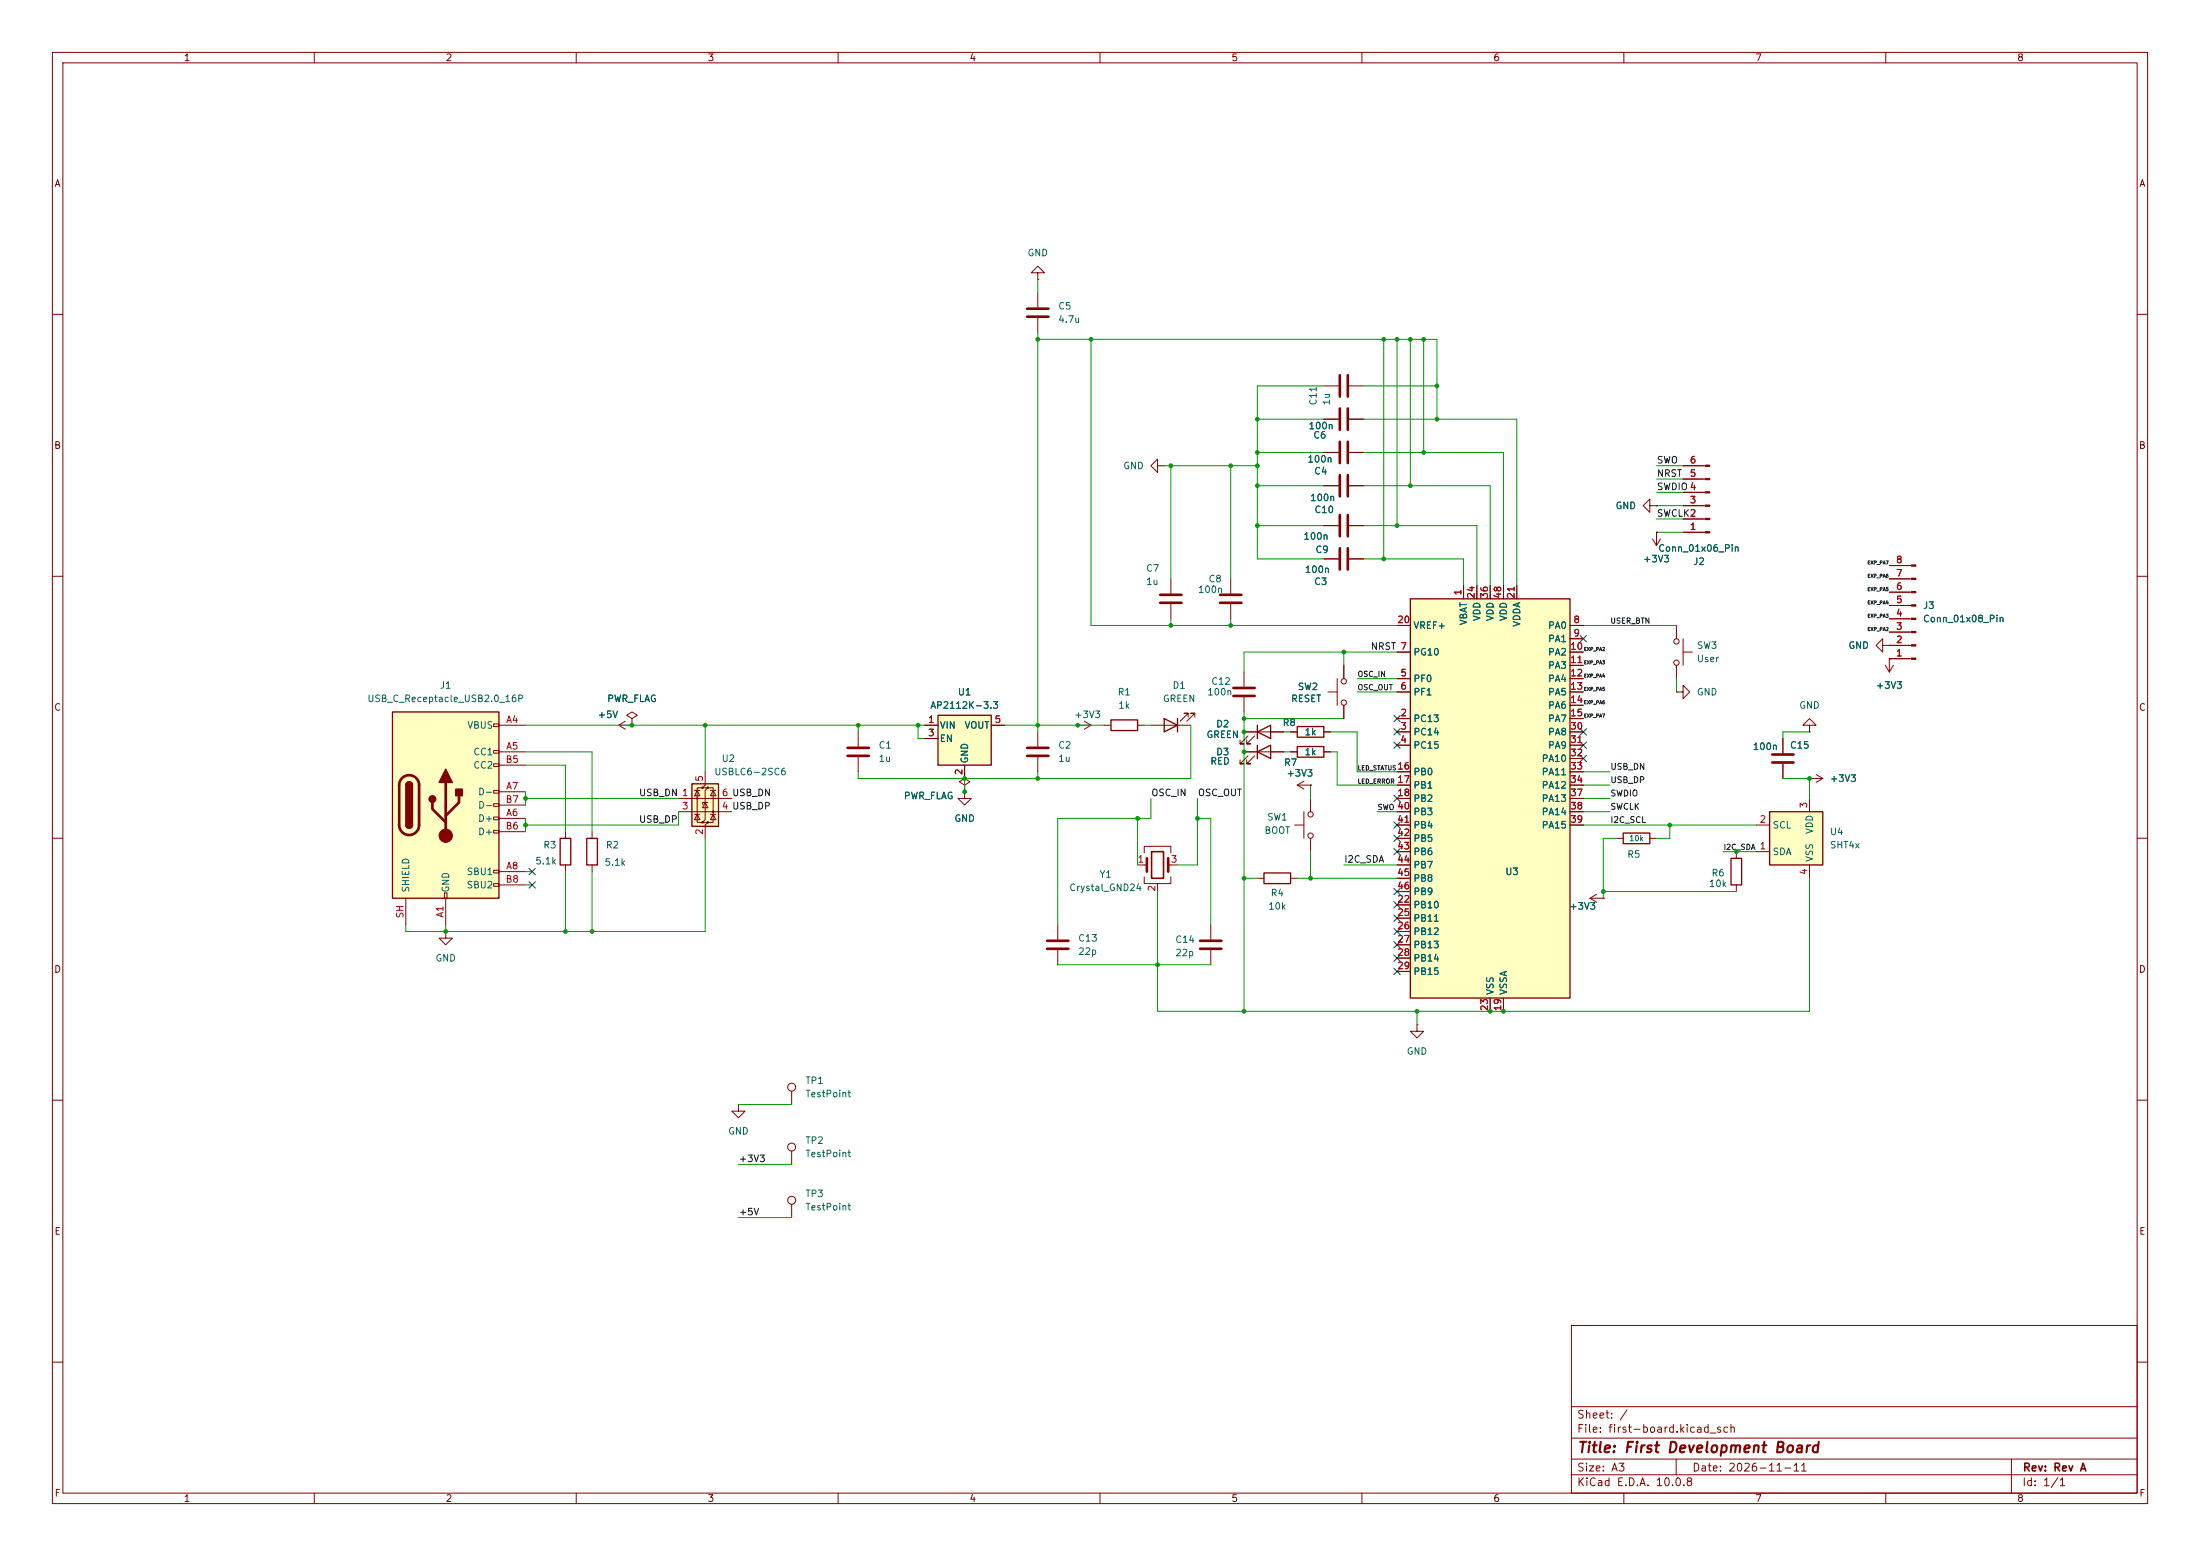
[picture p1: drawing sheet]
<svg xmlns="http://www.w3.org/2000/svg" width="420mm" height="297mm" viewBox="0 0 420 297" stroke-linecap="round" stroke-linejoin="round" font-family="sans-serif">
<g fill="none" stroke="#840000" stroke-width=".19">
<path d="M10 10h400v277h-400zM12 12h396v273h-396zM60 10v2M110 10v2M160 10v2M210 10v2M260 10v2M310 10v2M360 10v2M10 60h2M408 60h2M10 110h2"/>
<path d="M408 110h2M10 160h2M408 160h2M10 210h2M408 210h2M300 253h108v32h-108zM10 260h2M300 278.5h108M300 274.5h108M300 268.5h108M320 278.5v3M384 278.5v6.5"/>
<path d="M408 260h2M60 285v2M110 285v2M160 285v2M210 285v2M260 285v2M300 281.5h108M310 285v2M360 285v2"/>
</g>
<path d="M132.1 149.6h5.1v8.1h-5.1z" fill="#ffffc2"/>
<g fill="#840000">
<circle cx="133.1" cy="152.4" r=".25"/>
<circle cx="134.1" cy="150.4" r=".25"/>
<circle cx="134.1" cy="157" r=".25"/>
<circle cx="135.1" cy="150.4" r=".25"/>
<circle cx="135.1" cy="157" r=".25"/>
<circle cx="136.1" cy="154.9" r=".25"/>
</g>
<g fill="none" stroke="#840000" stroke-width=".19">
<path d="M198.1 52.1h1.3l-1.3-1.3-1.3 1.3h1.3v1.2M198.1 53.3h.1M198.1 55.9v2.8M198.1 60.7v2.8M252.7 73.7h2.8M257.6 73.7h2.7M221 88.9v-1.3l-1.3 1.3 1.3 1.3v-1.3h1.2M222.2 88.9h.1M252.7 86.4h2.8M252.7 80h2.8M257.6 86.4h2.7M257.6 80h2.7"/>
<path d="M252.7 100.3h2.8M257.6 100.3h2.7M118.1 138.4h2.5M118.1 138.4l1.3 .8M119.4 137.7l-1.3 .7M120.6 137.2l1.1-.7-1.1-.6-1 .6 1 .7v1.2M120.6 138.4h.1M163.8 139.7v2.8M198.1 139.7v2.8M205.7 138.4h.1M205.7 138.4h2.6M207 137.7l1.3 .7"/>
<path d="M208.3 138.4l-1.3 .8M129.5 152.4h10.2M129.5 154.9h10.2M132.6 155.4h1M132.6 150.9h1M133.1 150.9l.5 1h-1zM133.1 155.4l.5 1.1h-1zM134.1 150.4h-1v6.6h1M134.6 147.3v2.6l-.5 .5h1l-.5 .5v5.6l-.5 .5h1l-.5 .5v2.5M134.6 153.2l.5 1h-1zM135.1 153.2h-1v.3M135.1 150.4h1v6.6h-1"/>
<path d="M135.6 155.4h1.1M135.6 150.9h1.1M136.1 150.9l.6 1h-1.1zM136.1 155.4l.6 1.1h-1.1zM163.8 144.5v2.8M184.1 151.1v1.3h1.3l-1.3 1.3-1.2-1.3h1.2M184.1 151.1h.1M184.1 149.9l1.1-.7-1.1-.6-1 .6 1 .7v1.2M198.1 144.5v2.8M85.1 177.8v1.3h1.3l-1.3 1.2-1.3-1.2h1.3M85.1 177.8h.1M201.9 176.5v2.8"/>
<path d="M231.1 176.5v2.8M303.5 171.5l1.3 .7M303.5 171.5h2.6M304.8 170.7l-1.3 .8M306.1 171.5h.1M201.9 181.4v2.8M231.1 181.4v2.8M270.5 195.6v1.3h1.3l-1.3 1.2-1.3-1.2h1.3M270.5 195.6h.1M141 210.8v1.3h1.2l-1.2 1.3-1.3-1.3h1.3M141 210.8h.1M151.1 208.3v2.5"/>
<path d="M151.1 219.7v2.5M151.1 229.9v2.5"/>
<circle cx="151.1" cy="207.5" r=".76"/>
<circle cx="151.1" cy="218.9" r=".76"/>
<circle cx="151.1" cy="229.1" r=".76"/>
</g>
<path d="M132.1 149.6h5.1v8.1h-5.1z" fill="none" stroke="#840000" stroke-width=".25"/>
<g fill="none" stroke="#840000" stroke-width=".51">
<path d="M196.1 58.9h4.1M196.1 60.5h4.1M255.8 71.6v4.1M255.8 78v4M257.3 71.6v4.1M257.3 78v4M255.8 84.3v4.1M255.8 98.3v4.1M257.3 84.3v4.1M257.3 98.3v4.1M161.8 144.3h4.1M161.8 142.7h4.1"/>
<path d="M196.1 144.3h4.1M196.1 142.7h4.1M199.9 179.6h4.1M229.1 179.6h4.1M199.9 181.1h4.1M229.1 181.1h4.1"/>
</g>
<path d="M179.1 136.5h10.1v9.6h-10.1z" fill="#ffffc2"/>
<path d="M179.1 136.5h10.1v9.6h-10.1zM212.1 137.4h5.1v2h-5.1zM241.3 166.6h5.1v2.1h-5.1z" fill="none" stroke="#840000" stroke-width=".25"/>
<path d="M176.5 138.4h2.6M189.2 138.4h2.6M210.8 138.4h1.3M217.2 138.4h1.2M176.5 141h2.6M184.1 146.1v2.5M240 167.6h1.3M246.4 167.6h1.2" fill="none" stroke="#840000" stroke-width=".19"/>
<path d="M269.2 114.3h30.5v76.2h-30.5z" fill="#ffffc2"/>
<path d="M269.2 114.3h30.5v76.2h-30.5zM222.2 137.2l2.6 1.2-2.6 1.3zM224.8 137.2v2.5M106.9 160h2.1v5.1h-2.1zM112 160h2v5.1h-2z" fill="none" stroke="#840000" stroke-width=".25"/>
<g fill="none" stroke="#840000" stroke-width=".19">
<path d="M266.7 119.4h2.5M279.4 111.8v2.5M281.9 111.8v2.5M284.5 111.8v2.5M287 111.8v2.5M289.6 111.8v2.5M299.7 119.4h2.6M219.7 138.4h7.6M226.8 136.9v-.8h-.7h.7l-1.5 1.6M228.1 136.9v-.8h-.8h.8l-1.5 1.6M266.7 137.2h2.5M266.7 139.7h2.5"/>
<path d="M266.7 129.5h2.5M266.7 132.1h2.5M266.7 124.5h2.5M299.7 137.2h2.6M299.7 139.7h2.6M299.7 129.5h2.6M299.7 132.1h2.6M299.7 124.5h2.6M299.7 121.9h2.6M299.7 127h2.6M299.7 134.6h2.6M107.9 158.8v1.2"/>
<path d="M113 158.8v1.2M266.7 142.2h2.5M266.7 147.3h2.5M266.7 149.9h2.5M266.7 152.4h2.5M266.7 154.9h2.5M266.7 157.5h2.5M299.7 142.2h2.6M299.7 147.3h2.6M299.7 149.9h2.6M299.7 152.4h2.6M299.7 144.8h2.6"/>
<path d="M299.7 154.9h2.6M299.7 157.5h2.6M107.9 165.1v1.3M113 165.1v1.3M266.7 172.7h2.5M266.7 175.3h2.5M266.7 177.8h2.5M266.7 160h2.5M266.7 162.6h2.5M266.7 165.1h2.5M266.7 167.6h2.5M266.7 170.2h2.5"/>
<path d="M266.7 180.3h2.5M266.7 182.9h2.5M266.7 185.4h2.5M284.5 190.5v2.5M287 190.5v2.5"/>
</g>
<path d="M74.9 135.9h20.3v35.6h-20.3z" fill="#ffffc2"/>
<g fill="none" stroke="#840000" stroke-width=".19">
<path d="M252.7 92.7h2.8M257.6 92.7h2.7M223.5 110.5v2.8M223.5 115.3v2.8M320 119.4v2.5M360.7 118.1h4.2M360.7 115.6h4.2M360.7 113h4.2M360.7 110.5h4.2M360.7 108h4.2M94.2 138.2h1v.5h-1zM95.2 138.4h5.1"/>
<path d="M320 132.1h1.3v-1.3l1.3 1.3-1.3 1.3v-1.3M320 132.1h.1M320 127v2.5M321.3 124.5h1.8M321.3 121.9v5.1M345.4 138.4h1.3l-1.3-1.2-1.2 1.2h1.2v1.3M345.4 139.7h.1M359.4 123.2v-1.3l-1.3 1.3 1.3 1.3v-1.3h1.3M359.9 127l.8 1.3M360.7 125.7h.1M360.7 123.2h.1M360.7 125.7v2.6"/>
<path d="M360.7 125.7h4.2M360.7 123.2h4.2M360.7 120.7h4.2M361.4 127l-.7 1.3M94.2 143.3h1v.5h-1zM94.2 145.8h1v.5h-1zM94.2 150.9h1v.5h-1zM94.2 153.4h1v.5h-1zM94.2 156h1v.5h-1zM94.2 158.5h1v.5h-1zM95.2 143.5h5.1M95.2 156.2h5.1"/>
<path d="M95.2 151.1h5.1M95.2 146.1h5.1M95.2 158.8h5.1M95.2 153.7h5.1M246.4 143.5h1.2M247.6 149.9l1.3 .7M247.6 149.9h2.6M248.9 149.1l-1.3 .8M250.2 149.9h.1M252.7 143.5h1.3M340.4 141v2.8M340.4 145.8v2.8"/>
<path d="M345.4 148.6h.1M345.4 148.6h2.6M346.7 147.8l1.3 .8M348 148.6l-1.3 .8M77.5 171.5v5M84.8 170.4h.5v1.1h-.5zM85.1 171.5v5M94.2 166.1h1v.5h-1zM94.2 168.7h1v.5h-1zM95.2 166.4h5.1M95.2 168.9h5.1M217.2 165.1h1.7"/>
<path d="M218.4 162.8v-1.3h5.1v1.3M218.4 167.4v1.3h5.1v-1.3M221 168.7v1.5M223 165.1h1.8M308.6 160h1.3M315 160h1.2M331.5 162.6v1.2M331.5 168.9v1.3"/>
<circle cx="320" cy="122.4" r=".51"/>
<circle cx="320" cy="126.5" r=".51"/>
</g>
<path d="M74.9 135.9h20.3v35.6h-20.3zM77.5 149.9a.64 .64 0 0 1 .6-.7 .64 .64 0 0 1 .6 .7M77.5 157.5a.64 .64 0 0 0 .6 .6 .64 .64 0 0 0 .6-.6M247.6 142.5h5.1v2h-5.1zM309.9 159h5.1v2h-5.1zM330.5 163.8h2v5.1h-2z" fill="none" stroke="#840000" stroke-width=".25"/>
<path d="M255.8 90.7v4M257.3 90.7v4M221.5 115.1h4.1M221.5 113.5h4.1M76.8 148.5a1.9 1.9 0 0 1 2-.4 1.9 1.9 0 0 1 1.2 1.8v7.6a1.91 1.91 0 0 1-1.9 1.9 1.91 1.91 0 0 1-1.9-1.9v-7.8l.2-.6zM82.5 153.2v1.2l2.6 2.6M85.1 149.4v10.1M87.6 151.9v1.3l-2.5 2.5M338.3 145.5h4.1M338.3 144h4.1M218.9 163.8v2.6M223 163.8v2.6" fill="none" stroke="#840000" stroke-width=".51"/>
<g fill="#840000" stroke="#840000" stroke-width=".25">
<path d="M77.5 149.9h1.2v7.6h-1.2z"/>
<path d="M77.7 149.4a.64 .64 0 0 1 .6-.1 .64 .64 0 0 1 .4 .6h-1.2z"/>
<path d="M77.5 157.5h1.2a.64 .64 0 0 1-.6 .6 .64 .64 0 0 1-.6-.6z"/>
<path d="M85.1 146.8l1.3 2.6h-2.6z"/>
<path d="M87 150.6h1.3v1.3h-1.3z"/>
<circle cx="82.5" cy="152.5" r=".63"/>
</g>
<g fill="#840000" stroke="#840000" stroke-width=".19">
<path d="M364.9 125.6h.9v.3h-.9z"/>
<path d="M364.9 123.1h.9v.2h-.9z"/>
<path d="M364.9 120.5h.9v.3h-.9z"/>
<path d="M364.9 118h.9v.2h-.9z"/>
<path d="M364.9 115.4h.9v.3h-.9z"/>
<path d="M364.9 112.9h.9v.3h-.9z"/>
<path d="M364.9 110.4h.9v.2h-.9z"/>
<path d="M364.9 107.8h.9v.3h-.9z"/>
<circle cx="85.1" cy="159.5" r="1.27"/>
</g>
<path d="M219.8 162.6h2.3v5h-2.3z" fill="none" stroke="#840000" stroke-width=".3"/>
<path d="M337.8 154.9h10.2v10.2h-10.2z" fill="#ffffc2"/>
<path d="M240 139.7l2.6-1.3v2.6zM240 138.4v2.6M247.6 138.7h5.1v2h-5.1zM240 143.5l2.6-1.3v2.6zM240 142.2v2.6M337.8 154.9h10.2v10.2h-10.2z" fill="none" stroke="#840000" stroke-width=".25"/>
<g fill="none" stroke="#840000" stroke-width=".19">
<path d="M252.7 80h2.8M252.7 86.4h2.8M252.7 92.7h2.8M257.6 80h2.7M257.6 86.4h2.7M257.6 92.7h2.7M315 96.5v-1.2l-1.3 1.2 1.3 1.3v-1.3h1.2M316.2 96.5h.1M321.3 99.1h4.2M321.3 96.5h4.2M321.3 94h4.2M321.3 91.4h4.2"/>
<path d="M321.3 88.9h4.2M234.9 110.5v2.8M234.9 115.3v2.8M252.7 106.7h2.8M252.7 100.3h2.8M257.6 106.7h2.7M257.6 100.3h2.7M266.7 119.4h2.5M279.4 111.8v2.5M281.9 111.8v2.5M284.5 111.8v2.5M287 111.8v2.5"/>
<path d="M289.6 111.8v2.5M299.7 119.4h2.6M315.5 102.9l.7 1.2M316.2 101.6h.1M316.2 101.6v2.5M317 102.9l-.8 1.2M321.3 101.6h4.2M360.7 118.1h3.8M360.7 115.6h3.8M360.7 113h3.8M360.7 110.5h3.8M360.7 108h3.8"/>
<path d="M120.6 138.4h.1M176.5 138.4h2.6M189.2 138.4h2.6M237.5 139.7h7.6M237.5 128.3v2.8M237.5 133.1v2.8M246.4 139.7h1.2M252.7 139.7h1.3M253.5 132.1h1.8M255.3 129.5v5.1M256.5 127v2.5M256.5 134.6v2.6"/>
<path d="M266.7 139.7h2.5M266.7 132.1h2.5M266.7 137.2h2.5M266.7 129.5h2.5M266.7 124.5h2.5M299.7 139.7h2.6M299.7 132.1h2.6M299.7 137.2h2.6M299.7 129.5h2.6M299.7 124.5h2.6M299.7 121.9h2.6M299.7 127h2.6"/>
<path d="M299.7 134.6h2.6M360.7 125.7h.1M360.7 123.2h.1M360.7 125.7h3.8M360.7 123.2h3.8M360.7 120.7h3.8M176.5 141h2.6M184.1 151.1h.1M184.1 146.1v2.5M237.5 143.5h7.6M238.3 140.5l-1.6 1.5h.8h-.8v-.8M238.3 144.3l-1.6 1.5h.8h-.8v-.8"/>
<path d="M239.5 140.5l-1.5 1.5h.8h-.8v-.8M239.5 144.3l-1.5 1.5h.8h-.8v-.8M246.4 143.5h1.2M247.1 157.5h1.8M248.9 154.9v5.1M250.2 149.9h.1M250.2 152.4v2.5M252.7 143.5h1.3M266.7 157.5h2.5M266.7 142.2h2.5M266.7 147.3h2.5M266.7 149.9h2.5"/>
<path d="M266.7 152.4h2.5M266.7 154.9h2.5M299.7 157.5h2.6M299.7 142.2h2.6M299.7 147.3h2.6M299.7 149.9h2.6M299.7 152.4h2.6M299.7 144.8h2.6M299.7 154.9h2.6M335.3 157.5h2.5M340.4 141v2.8M340.4 145.8v2.8"/>
<path d="M345.4 148.6h.1M345.4 152.4v2.5M250.2 160v2.6M266.7 162.6h2.5M266.7 172.7h2.5M266.7 175.3h2.5M266.7 177.8h2.5M266.7 160h2.5M266.7 165.1h2.5M266.7 167.6h2.5M266.7 170.2h2.5M306.1 171.5h.1"/>
<path d="M335.3 162.6h2.5M345.4 165.1v2.5M266.7 180.3h2.5M266.7 182.9h2.5M266.7 185.4h2.5M284.5 190.5v2.5M287 190.5v2.5"/>
<circle cx="256.5" cy="130" r=".51"/>
<circle cx="256.5" cy="134.1" r=".51"/>
<circle cx="250.2" cy="159.5" r=".51"/>
<circle cx="250.2" cy="155.4" r=".51"/>
</g>
<g fill="#840000" stroke="#840000" stroke-width=".19">
<path d="M325.5 101.5h.9v.2h-.9z"/>
<path d="M325.5 98.9h.9v.3h-.9z"/>
<path d="M325.5 96.4h.9v.2h-.9z"/>
<path d="M325.5 93.9h.9v.2h-.9z"/>
<path d="M325.5 91.3h.9v.3h-.9z"/>
<path d="M325.5 88.8h.9v.2h-.9z"/>
</g>
<path d="M232.9 115.1h4.1M232.9 113.5h4.1M255.8 104.6v4.1M257.3 104.6v4.1M235.5 131.3h4M235.5 132.8h4" fill="none" stroke="#840000" stroke-width=".51"/>
<g fill="none" stroke="#009600" stroke-width=".19">
<path d="M198.1 53.3v2.6M198.1 63.5v76.2M198.1 64.8h76.2v15.2M208.3 64.8v54.6h58.4M252.7 73.7h-12.7v33h12.7M260.3 73.7h14M264.2 64.8v41.9M266.7 64.8v35.5M269.2 64.8v27.9M271.8 64.8v21.6M222.2 88.9h17.8M223.5 88.9v21.6"/>
<path d="M234.9 88.9v21.6M240 92.7h12.7M240 86.4h12.7M240 80h12.7M260.3 92.7h24.2v19.1M260.3 86.4h26.7v25.4M260.3 80h29.3v31.8M316.2 88.9h5.1M316.2 91.4h5.1M316.2 94h5.1M316.2 96.5h5.1M316.2 99.1h5.1"/>
<path d="M223.5 118.1v1.3M234.9 118.1v1.3M240 100.3h12.7M260.3 100.3h21.6v11.5M260.3 106.7h19.1v5.1M302.3 119.4h17.7M316.2 101.6h5.1M100.3 138.4h76.2M134.6 138.4v8.9M163.8 138.4v1.3M175.3 138.4v2.6h1.2M191.8 138.4h19"/>
<path d="M218.4 138.4h1.3M227.3 138.4v10.2h-63.5v-1.3M237.5 135.9v57.1M237.5 137.2h19M245.1 139.7h1.3M254 139.7h5.1v7.6h7.6M256.5 124.5v2.5M259.1 132.1h7.6M259.1 129.5h7.6M266.7 124.5h-29.2v3.8M320 129.5v2.6M345.4 139.7h-5v1.3"/>
<path d="M100.3 143.5h12.7v15.3M100.3 152.4h29.2M100.3 146.1h7.6v12.7M100.3 151.1v2.6M100.3 156.2v2.6M129.5 154.9v2.6h-29.2M184.1 148.6v2.5M198.1 147.3v1.3M217.2 156.2v8.9M219.7 152.4v3.8h-17.8v20.3M228.6 152.4v12.7h-3.8M228.6 156.2h2.5v20.3"/>
<path d="M245.1 143.5h1.3M250.2 149.9v2.5M254 143.5h1.3v6.4h11.4M262.9 154.9h3.8M302.3 149.9h5M302.3 147.3h5M302.3 154.9h5M302.3 157.5h33M302.3 152.4h5M318.8 157.5v2.5h-2.6M340.4 148.6h5v3.8M85.1 176.5v1.3"/>
<path d="M100.3 166.4h1.3M100.3 168.9h1.3M107.9 166.4v11.4M113 166.4v11.4M134.6 160v17.8h-57.1v-1.3M237.5 167.6h2.5M247.6 167.6h19.1M250.2 162.6v5M256.5 165.1h10.2M306.1 170.2h25.4M308.6 160h-2.5v11.5M328.9 162.6h6.4"/>
<path d="M345.4 167.6v25.4h-124.4v-22.8M201.9 184.2h29.2M270.5 193v2.6M141 210.8h10.1M141 232.4h10.1M141 222.2h10.1"/>
</g>
<g fill="none" stroke="#000084" stroke-width=".19">
<path d="M266.1 136.6l1.2 1.2M266.1 139.1l1.2 1.2M267.3 136.6l-1.2 1.2M267.3 139.1l-1.2 1.2M301.7 139.1l1.2 1.2M301.7 121.3l1.2 1.2M302.9 139.1l-1.2 1.2M302.9 121.3l-1.2 1.2M266.1 151.8l1.2 1.2M266.1 159.4l1.2 1.2M266.1 141.6l1.2 1.2M266.1 156.9l1.2 1.2"/>
<path d="M267.3 151.8l-1.2 1.2M267.3 159.4l-1.2 1.2M267.3 156.9l-1.2 1.2M267.3 141.6l-1.2 1.2M301.7 144.2l1.2 1.2M301.7 141.6l1.2 1.2M302.9 141.6l-1.2 1.2M302.9 144.2l-1.2 1.2M101 168.3l1.2 1.2M101 165.8l1.2 1.2M102.2 168.3l-1.2 1.2M102.2 165.8l-1.2 1.2"/>
<path d="M266.1 177.2l1.2 1.2M266.1 174.7l1.2 1.2M266.1 172.1l1.2 1.2M266.1 169.6l1.2 1.2M266.1 162l1.2 1.2M266.1 179.7l1.2 1.2M267.3 177.2l-1.2 1.2M267.3 174.7l-1.2 1.2M267.3 172.1l-1.2 1.2M267.3 169.6l-1.2 1.2M267.3 162l-1.2 1.2M267.3 179.7l-1.2 1.2"/>
<path d="M266.1 184.8l1.2 1.2M266.1 182.3l1.2 1.2M267.3 184.8l-1.2 1.2M267.3 182.3l-1.2 1.2"/>
</g>
<g fill="#009600">
<circle cx="237.5" cy="193" r=".46"/>
<circle cx="284.5" cy="193" r=".46"/>
<circle cx="270.5" cy="193" r=".46"/>
<circle cx="250.2" cy="167.6" r=".46"/>
<circle cx="134.6" cy="138.4" r=".46"/>
<circle cx="120.6" cy="138.4" r=".46"/>
<circle cx="85.1" cy="177.8" r=".46"/>
<circle cx="100.3" cy="157.5" r=".46"/>
<circle cx="100.3" cy="152.4" r=".46"/>
<circle cx="184.1" cy="151.1" r=".46"/>
<circle cx="184.1" cy="148.6" r=".46"/>
<circle cx="228.6" cy="156.2" r=".46"/>
<circle cx="175.3" cy="138.4" r=".46"/>
<circle cx="217.2" cy="156.2" r=".46"/>
<circle cx="198.1" cy="148.6" r=".46"/>
<circle cx="221" cy="184.2" r=".46"/>
<circle cx="237.5" cy="167.6" r=".46"/>
<circle cx="107.9" cy="177.8" r=".46"/>
<circle cx="113" cy="177.8" r=".46"/>
<circle cx="163.8" cy="138.4" r=".46"/>
<circle cx="237.5" cy="143.5" r=".46"/>
<circle cx="234.9" cy="119.4" r=".46"/>
<circle cx="223.5" cy="119.4" r=".46"/>
<circle cx="237.5" cy="139.7" r=".46"/>
<circle cx="237.5" cy="137.2" r=".46"/>
<circle cx="198.1" cy="138.4" r=".46"/>
<circle cx="223.5" cy="88.9" r=".46"/>
<circle cx="208.3" cy="64.8" r=".46"/>
<circle cx="240" cy="80" r=".46"/>
<circle cx="198.1" cy="64.8" r=".46"/>
<circle cx="205.7" cy="138.4" r=".46"/>
<circle cx="269.2" cy="92.7" r=".46"/>
<circle cx="266.7" cy="100.3" r=".46"/>
<circle cx="264.2" cy="106.7" r=".46"/>
<circle cx="269.2" cy="64.8" r=".46"/>
<circle cx="266.7" cy="64.8" r=".46"/>
<circle cx="264.2" cy="64.8" r=".46"/>
<circle cx="271.8" cy="64.8" r=".46"/>
<circle cx="274.3" cy="80" r=".46"/>
<circle cx="287" cy="193" r=".46"/>
<circle cx="306.1" cy="170.2" r=".46"/>
<circle cx="331.5" cy="162.6" r=".46"/>
<circle cx="318.8" cy="157.5" r=".46"/>
<circle cx="274.3" cy="73.7" r=".46"/>
<circle cx="240" cy="88.9" r=".46"/>
<circle cx="240" cy="86.4" r=".46"/>
<circle cx="234.9" cy="88.9" r=".46"/>
<circle cx="345.4" cy="148.6" r=".46"/>
<circle cx="271.8" cy="86.4" r=".46"/>
<circle cx="240" cy="100.3" r=".46"/>
<circle cx="240" cy="92.7" r=".46"/>
<circle cx="256.5" cy="124.5" r=".46"/>
</g>
<text font-size="2" fill="#840000" x="301" y="277.8">Title: First Development Board</text>
<g font-size="1.5" fill="#840000">
<text x="300.9" y="273.8">File: first-board.kicad_sch</text>
<text x="300.9" y="271.1">Sheet: /</text>
<text x="300.9" y="281.2">Size: A3</text>
<text x="322.9" y="281.2">Date: 2026-11-11</text>
<text x="386" y="281.2">Rev: Rev A</text>
<text x="300.9" y="284">KiCad E.D.A. 10.0.8</text>
<text x="385.9" y="284">Id: 1/1</text>
</g>
<g font-size="1.3" fill="#840000">
<text x="35" y="12">1</text>
<text x="85" y="12">2</text>
<text x="135" y="12">3</text>
<text x="185" y="12">4</text>
<text x="235" y="12">5</text>
<text x="285" y="12">6</text>
<text x="335" y="12">7</text>
<text x="385" y="12">8</text>
<text x="10.3" y="36">A</text>
<text x="408.3" y="36">A</text>
<text x="10.2" y="86">B</text>
<text x="408.2" y="86">B</text>
<text x="10.2" y="136">C</text>
<text x="408.2" y="136">C</text>
<text x="10.2" y="186">D</text>
<text x="408.2" y="186">D</text>
<text x="10.3" y="236">E</text>
<text x="408.3" y="236">E</text>
<text x="10.3" y="286">F</text>
<text x="35" y="287">1</text>
<text x="85" y="287">2</text>
<text x="135" y="287">3</text>
<text x="185" y="287">4</text>
<text x="235" y="287">5</text>
<text x="285" y="287">6</text>
<text x="335" y="287">7</text>
<text x="385" y="287">8</text>
<text x="408.3" y="286">F</text>
</g>
<g font-size="1.3" fill="#006464">
<text x="196.1" y="49.2">GND</text>
<text x="201.9" y="59.4">C5</text>
<text x="201.9" y="61.9">4.7u</text>
<text x="251.7" y="77.5" transform="rotate(-90 251.7 77.5)">C11</text>
<text x="254.2" y="77.5" transform="rotate(-90 254.2 77.5)">1u</text>
<text x="249.7" y="82.2">100n</text>
<text x="214.3" y="89.9">GND</text>
<text x="249.5" y="88.6">100n</text>
<text x="250.6" y="84">C6</text>
<text x="250" y="96">100n</text>
<text x="250.8" y="90.9">C4</text>
<text x="250.8" y="98.2">C10</text>
<text x="308.3" y="97.5">GND</text>
<text x="248.7" y="103.3">100n</text>
<text x="251" y="105.9">C9</text>
<text x="313.6" y="107.6">+3V3</text>
<text x="316.5" y="105.6">Conn_01x06_Pin</text>
<text x="218.7" y="109.4">C7</text>
<text x="218.7" y="112">1u</text>
<text x="228.6" y="113.5">100n</text>
<text x="230.6" y="111.5">C8</text>
<text x="249" y="109.7">100n</text>
<text x="250.8" y="112">C3</text>
<text x="323.1" y="108.2">J2</text>
<text x="280.4" y="119.5" transform="rotate(-90 280.4 119.5)">VBAT</text>
<text x="282.9" y="118.7" transform="rotate(-90 282.9 118.7)">VDD</text>
<text x="285.4" y="118.7" transform="rotate(-90 285.4 118.7)">VDD</text>
<text x="288" y="118.7" transform="rotate(-90 288 118.7)">VDD</text>
<text x="290.5" y="119.8" transform="rotate(-90 290.5 119.8)">VDDA</text>
<text x="367" y="116.5">J3</text>
<text x="367" y="119.1">Conn_01x08_Pin</text>
<text x="269.7" y="125.4">PG10</text>
<text x="269.7" y="120.3">VREF+</text>
<text x="295.4" y="120.3">PA0</text>
<text x="295.4" y="122.9">PA1</text>
<text x="295.4" y="125.4">PA2</text>
<text x="323.8" y="124.2">SW3</text>
<text x="352.8" y="124.2">GND</text>
<text x="83.9" y="131.8">J1</text>
<text x="223.7" y="131.8">D1</text>
<text x="231.1" y="131">C12</text>
<text x="269.7" y="130.5">PF0</text>
<text x="295.4" y="128">PA3</text>
<text x="295.4" y="130.5">PA4</text>
<text x="323.8" y="126.7">User</text>
<text x="358" y="131.8">+3V3</text>
<text x="70" y="134.3">USB_C_Receptacle_USB2.0_16P</text>
<text x="114" y="137.4">+5V</text>
<text x="115.8" y="134.3">PWR_FLAG</text>
<text x="177.5" y="135.6">AP2112K-3.3</text>
<text x="182.8" y="133">U1</text>
<text x="205" y="137.4">+3V3</text>
<text x="213.3" y="133">R1</text>
<text x="213.4" y="135.6">1k</text>
<text x="221.9" y="134.3">GREEN</text>
<text x="230.4" y="133">100n</text>
<text x="246.4" y="134.3">RESET</text>
<text x="247.6" y="132">SW2</text>
<text x="269.7" y="133">PF1</text>
<text x="295.4" y="133">PA5</text>
<text x="295.4" y="135.6">PA6</text>
<text x="323.8" y="133">GND</text>
<text x="343.4" y="135.6">GND</text>
<text x="89.1" y="139.4">VBUS</text>
<text x="167.6" y="143.2">C1</text>
<text x="179.3" y="139.4">VIN</text>
<text x="179.3" y="141.9">EN</text>
<text x="184" y="139.4">VOUT</text>
<text x="201.9" y="143.2">C2</text>
<text x="230.2" y="141.2">GREEN</text>
<text x="232.1" y="139.1">D2</text>
<text x="244.8" y="138.9">R8</text>
<text x="248.9" y="140.7">1k</text>
<text x="269.7" y="138.1">PC13</text>
<text x="269.7" y="140.7">PC14</text>
<text x="269.7" y="143.2">PC15</text>
<text x="295.4" y="138.1">PA7</text>
<text x="295.4" y="140.7">PA8</text>
<text x="295.4" y="143.2">PA9</text>
<text x="334.5" y="143.5">100n</text>
<text x="341.6" y="143.2">C15</text>
<text x="90.3" y="144.5">CC1</text>
<text x="90.3" y="147">CC2</text>
<text x="136.3" y="148.3">USBLC6-2SC6</text>
<text x="137.7" y="145.7">U2</text>
<text x="167.6" y="145.7">1u</text>
<text x="185.1" y="145.8" transform="rotate(-90 185.1 145.8)">GND</text>
<text x="201.9" y="145.7">1u</text>
<text x="230.9" y="146.3">RED</text>
<text x="232.1" y="144.5">D3</text>
<text x="245" y="146.5">R7</text>
<text x="245.5" y="148.5">+3V3</text>
<text x="248.9" y="144.5">1k</text>
<text x="269.7" y="148.3">PB0</text>
<text x="294.2" y="145.7">PA10</text>
<text x="294.2" y="148.3">PA11</text>
<text x="349.2" y="149.6">+3V3</text>
<text x="91.2" y="152.1">D-</text>
<text x="91.2" y="154.6">D-</text>
<text x="172.4" y="152.9">PWR_FLAG</text>
<text x="269.7" y="150.8">PB1</text>
<text x="269.7" y="153.4">PB2</text>
<text x="269.7" y="155.9">PB3</text>
<text x="294.2" y="150.8">PA12</text>
<text x="294.2" y="153.4">PA13</text>
<text x="294.2" y="155.9">PA14</text>
<text x="91.2" y="157.2">D+</text>
<text x="91.2" y="159.7">D+</text>
<text x="182.1" y="157.2">GND</text>
<text x="241.3" y="159.5">BOOT</text>
<text x="241.8" y="156.9">SW1</text>
<text x="269.7" y="158.4">PB4</text>
<text x="269.7" y="161">PB5</text>
<text x="294.2" y="158.4">PA15</text>
<text x="338.3" y="158.4">SCL</text>
<text x="346.4" y="159.3" transform="rotate(-90 346.4 159.3)">VDD</text>
<text x="349.2" y="159.7">U4</text>
<text x="89" y="167.3">SBU1</text>
<text x="102.1" y="165.3">5.1k</text>
<text x="103.6" y="162.3">R3</text>
<text x="115.3" y="165.6">5.1k</text>
<text x="115.6" y="162.3">R2</text>
<text x="209.8" y="167.8">Y1</text>
<text x="269.7" y="163.5">PB6</text>
<text x="269.7" y="166.1">PB7</text>
<text x="287.3" y="167.3">U3</text>
<text x="310.5" y="164">R5</text>
<text x="326.6" y="167.6">R6</text>
<text x="338.3" y="163.5">SDA</text>
<text x="346.4" y="164.6" transform="rotate(-90 346.4 164.6)">VSS</text>
<text x="349.2" y="162.3">SHT4x</text>
<text x="78.4" y="170.5" transform="rotate(-90 78.4 170.5)">SHIELD</text>
<text x="86.1" y="170.5" transform="rotate(-90 86.1 170.5)">GND</text>
<text x="89" y="169.9">SBU2</text>
<text x="204" y="170.4">Crystal_GND24</text>
<text x="242" y="173.9">10k</text>
<text x="242.5" y="171.4">R4</text>
<text x="269.7" y="173.7">PB10</text>
<text x="269.7" y="168.6">PB8</text>
<text x="269.7" y="171.1">PB9</text>
<text x="299.5" y="173.9">+3V3</text>
<text x="326.1" y="169.6">10k</text>
<text x="269.7" y="176.2">PB11</text>
<text x="269.7" y="178.8">PB12</text>
<text x="83" y="183.8">GND</text>
<text x="205.7" y="180">C13</text>
<text x="205.7" y="182.6">22p</text>
<text x="224.3" y="180.3">C14</text>
<text x="224.3" y="182.8">22p</text>
<text x="269.7" y="181.3">PB13</text>
<text x="269.7" y="183.8">PB14</text>
<text x="269.7" y="186.4">PB15</text>
<text x="285.4" y="190" transform="rotate(-90 285.4 190)">VSS</text>
<text x="288" y="190" transform="rotate(-90 288 190)">VSSA</text>
<text x="268.4" y="201.6">GND</text>
<text x="153.7" y="207.2">TP1</text>
<text x="153.7" y="209.8">TestPoint</text>
<text x="138.9" y="216.9">GND</text>
<text x="153.7" y="218.6">TP2</text>
<text x="153.7" y="221.2">TestPoint</text>
<text x="153.7" y="228.8">TP3</text>
<text x="153.7" y="231.3">TestPoint</text>
</g>
<g font-size="1.3" fill="#0f0f0f">
<text x="316.2" y="88.8">SWO</text>
<text x="316.2" y="93.9">SWDIO4</text>
<text x="316.2" y="91.3">NRST</text>
<text x="316.2" y="98.9">SWCLK2</text>
<text x="261.6" y="124.3">NRST 7</text>
<text x="121.9" y="152.3">USB_DN 1</text>
<text x="219.7" y="152.3">OSC_IN</text>
<text x="228.6" y="152.3">OSC_OUT</text>
<text x="121.9" y="157.4">USB_DP</text>
<text x="256.5" y="165">I2C_SDA</text>
<text x="140.9" y="222.1">+3V3</text>
<text x="140.9" y="232.3">+5V</text>
</g>
<g font-size="1.3" fill="#a90000">
<text x="322.5" y="88.8">6</text>
<text x="322.5" y="91.3">5</text>
<text x="322.5" y="93.8">4</text>
<text x="322.5" y="101.5">1</text>
<text x="322.5" y="96.4">3</text>
<text x="322.5" y="98.9">2</text>
<text x="361.9" y="107.8">8</text>
<text x="279.3" y="113.8" transform="rotate(-90 279.3 113.8)">1</text>
<text x="361.9" y="112.9">6</text>
<text x="361.9" y="110.4">7</text>
<text x="266.6" y="119.2">20</text>
<text x="281.8" y="114.4" transform="rotate(-90 281.8 114.4)">24</text>
<text x="284.3" y="114.4" transform="rotate(-90 284.3 114.4)">36</text>
<text x="286.9" y="114.4" transform="rotate(-90 286.9 114.4)">48</text>
<text x="289.4" y="114.4" transform="rotate(-90 289.4 114.4)">21</text>
<text x="300.3" y="119.2">8</text>
<text x="361.9" y="118">4</text>
<text x="361.9" y="115.4">5</text>
<text x="267.2" y="124.3">7</text>
<text x="299.7" y="124.3">10</text>
<text x="300.3" y="121.8">9</text>
<text x="361.9" y="125.6">1</text>
<text x="361.9" y="123.1">2</text>
<text x="361.9" y="120.5">3</text>
<text x="267.2" y="129.4">5</text>
<text x="267.2" y="131.9">6</text>
<text x="299.7" y="126.9">11</text>
<text x="299.7" y="129.4">12</text>
<text x="299.7" y="131.9">13</text>
<text x="267.2" y="137">2</text>
<text x="299.7" y="134.5">14</text>
<text x="299.7" y="137">15</text>
<text x="96.5" y="138.3">A4</text>
<text x="96.5" y="143.4">A5</text>
<text x="177.1" y="138.3">1</text>
<text x="177.1" y="140.8">3</text>
<text x="189.8" y="138.3">5</text>
<text x="267.2" y="139.6">3</text>
<text x="267.2" y="142.1">4</text>
<text x="299.7" y="139.6">30</text>
<text x="299.7" y="142.1">31</text>
<text x="96.4" y="145.9">B5</text>
<text x="134.5" y="149.3" transform="rotate(-90 134.5 149.3)">5</text>
<text x="184" y="148.1" transform="rotate(-90 184 148.1)">2</text>
<text x="266.6" y="147.2">16</text>
<text x="266.6" y="149.7">17</text>
<text x="299.7" y="144.6">32</text>
<text x="299.7" y="147.2">33</text>
<text x="299.7" y="149.7">34</text>
<text x="96.4" y="153.5">B7</text>
<text x="96.5" y="151">A7</text>
<text x="130.1" y="154.8">3</text>
<text x="137.7" y="154.8">4 USB_DP</text>
<text x="137.7" y="152.3">6 USB_DN</text>
<text x="266.6" y="152.3">18</text>
<text x="266.6" y="154.8">40</text>
<text x="299.7" y="152.3">37</text>
<text x="299.7" y="154.8">38</text>
<text x="345.3" y="154.4" transform="rotate(-90 345.3 154.4)">3</text>
<text x="96.4" y="158.6">B6</text>
<text x="96.5" y="156.1">A6</text>
<text x="134.5" y="159.5" transform="rotate(-90 134.5 159.5)">2</text>
<text x="266.6" y="157.3">41</text>
<text x="266.6" y="159.9">42</text>
<text x="299.7" y="157.3">39</text>
<text x="335.8" y="157.3">2</text>
<text x="96.5" y="166.2">A8</text>
<text x="217.1" y="165">1</text>
<text x="223.4" y="165">3</text>
<text x="266.6" y="162.4">43</text>
<text x="266.6" y="165">44</text>
<text x="266.6" y="167.5">45</text>
<text x="335.8" y="162.4">1</text>
<text x="345.3" y="167.1" transform="rotate(-90 345.3 167.1)">4</text>
<text x="96.4" y="168.8">B8</text>
<text x="220.8" y="170.3" transform="rotate(-90 220.8 170.3)">2</text>
<text x="266.6" y="172.6">22</text>
<text x="266.6" y="170">46</text>
<text x="77.3" y="175.4" transform="rotate(-90 77.3 175.4)">SH</text>
<text x="85" y="175.3" transform="rotate(-90 85 175.3)">A1</text>
<text x="266.6" y="175.1">25</text>
<text x="266.6" y="177.7">26</text>
<text x="266.6" y="180.2">27</text>
<text x="266.6" y="182.7">28</text>
<text x="266.6" y="185.3">29</text>
<text x="284.3" y="193.1" transform="rotate(-90 284.3 193.1)">23</text>
<text x="286.9" y="193.1" transform="rotate(-90 286.9 193.1)">19</text>
</g>
<g font-size="1.1" fill="#0f0f0f">
<text x="307.3" y="147.2">USB_DN</text>
<text x="307.3" y="149.7">USB_DP</text>
<text x="307.3" y="154.8">SWCLK</text>
<text x="307.3" y="152.3">SWDIO</text>
<text x="307.3" y="157.4">I2C_SCL</text>
</g>
<g font-size="1" fill="#0f0f0f">
<text x="307.3" y="119.3">USER_BTN</text>
<text x="259.1" y="129.4">OSC_IN</text>
<text x="259.1" y="132">OSC_OUT</text>
<text x="262.9" y="154.8">SWO</text>
<text x="328.9" y="162.5">I2C_SDA</text>
</g>
<text font-size="1" fill="#006464" x="310.9" y="160.8">10k</text>
<g font-size=".8" fill="#0f0f0f">
<text x="259.1" y="149.8">LED_ERROR</text>
<text x="259.1" y="147.2">LED_STATUS</text>
</g>
<g font-size=".6" fill="#0f0f0f">
<text x="356.4" y="107.9">EXP_PA7</text>
<text x="356.4" y="110.4">EXP_PA6</text>
<text x="356.4" y="113">EXP_PA5</text>
<text x="356.4" y="115.5">EXP_PA4</text>
<text x="356.4" y="118">EXP_PA3</text>
<text x="302.3" y="124.4">EXP_PA2</text>
<text x="356.4" y="120.6">EXP_PA2</text>
<text x="302.3" y="126.9">EXP_PA3</text>
<text x="302.3" y="129.5">EXP_PA4</text>
<text x="302.3" y="137.1">EXP_PA7</text>
<text x="302.3" y="134.6">EXP_PA6</text>
<text x="302.3" y="132">EXP_PA5</text>
</g>
</svg>
